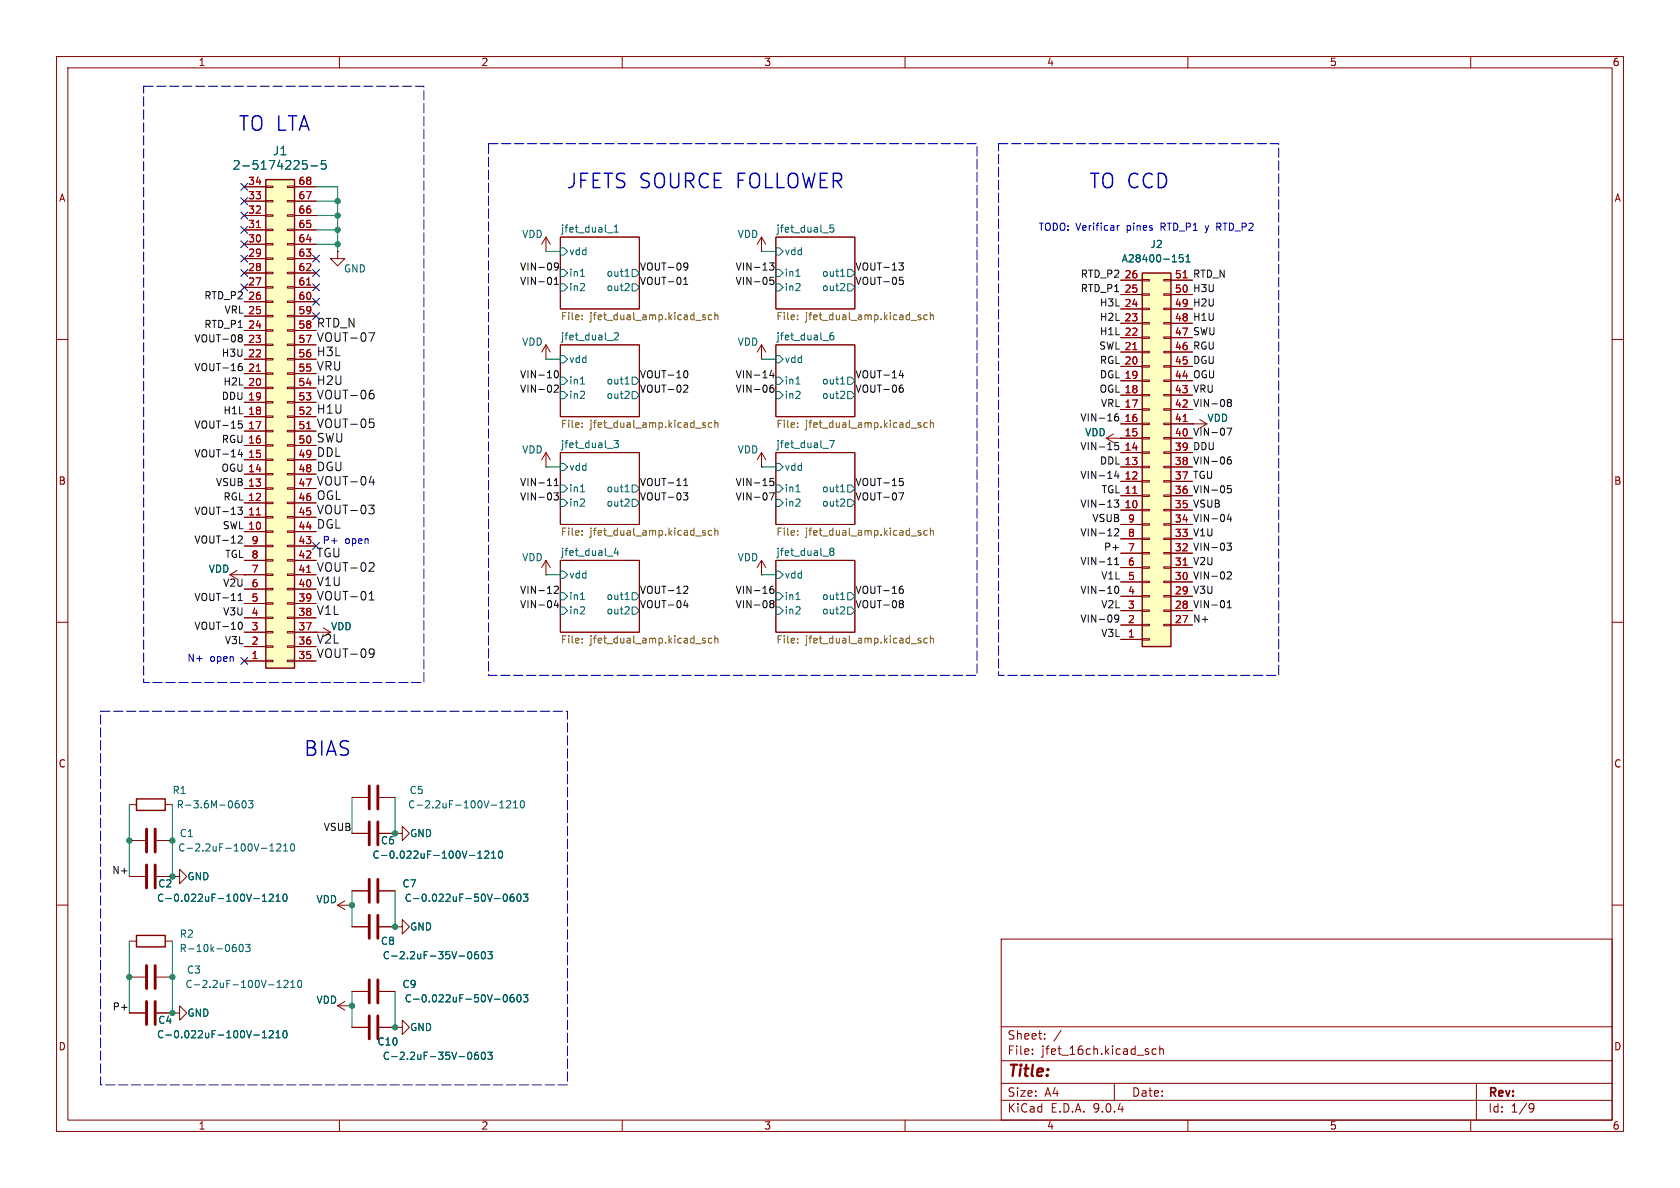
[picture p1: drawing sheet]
<svg xmlns="http://www.w3.org/2000/svg" width="297mm" height="210mm" viewBox="0 0 297 210" stroke-linecap="round" stroke-linejoin="round" font-family="sans-serif">
<g fill="none" stroke="#840000" stroke-width=".18">
<path d="M10 10h277v190h-277zM12 12h273v186h-273zM60 10v2M110 10v2M160 10v2M210 10v2M260 10v2M99.1 41.9h13.9v12.7h-13.9zM137.2 41.9h13.9v12.7h-13.9zM10 60h2M96.5 63.5h.1M96.5 61v2.5"/>
<path d="M96.5 61l-.7 1.2M96.5 61l.8 1.2M99.1 61h13.9v12.7h-13.9zM134.6 63.5h.1M134.6 61v2.5M134.6 61l-.7 1.2M134.6 61l.8 1.2M137.2 61h13.9v12.7h-13.9zM195.6 77.5l1.2 .7M195.6 77.5h2.5M196.8 76.7l-1.2 .8M198.1 77.5h.1"/>
<path d="M285 60h2M96.5 99.1l-.7 1.2M96.5 99.1l.8 1.2M96.5 99.1v2.5M99.1 99.1h13.9v12.7h-13.9zM99.1 80h13.9v12.7h-13.9zM134.6 99.1l-.7 1.2M134.6 99.1l.8 1.2M134.6 99.1v2.5M137.2 80h13.9v12.7h-13.9zM137.2 99.1h13.9v12.7h-13.9zM10 110h2"/>
<path d="M96.5 101.6h.1M134.6 101.6h.1M285 110h2M62.2 147.3h2.8M67.1 147.3h2.7M69.8 147.3h1.3v-1.2l1.3 1.2-1.3 1.3v-1.3M69.8 147.3h.1M10 160h2M22.9 179.1h2.8M22.9 172.7h2.8M27.7 179.1h2.8M27.7 172.7h2.8"/>
<path d="M62.2 163.8h2.8M67.1 163.8h2.7M177 166h108v32h-108zM285 160h2M60 198v2M110 198v2M160 198v2M177 194.5h108M177 191.5h108M177 187.5h108M177 181.5h108M182.5 186.3v.1"/>
<path d="M182.5 185.5v.1M184.7 183.6v.1M184.7 182.8v.1M187.6 182.1l-1.3 2M197 191.5v3M202.9 185.9l.2 .2-.2 .3M202.9 185.4l.1 .1M204.4 185.5l-.4-.1-.3 .3v.4l.1 .2h.6M205 185.5l.2-.1 .4 .1 .1 .9M205 184.9v1.5M210 198v2M260 198v2"/>
<path d="M261 191.5v6.5M270.6 195.1l.5 .1a.99 .99 0 0 1-.4 1.4h-.2M271.2 195.7l-.3 .3h-.3"/>
</g>
<g fill="none" stroke="#006464" stroke-width=".18">
<path d="M147.4 39.8h-.6l-.1 .6 .2-.2 .4 .1 .1 .2v.4l-.2 .1-.5-.1M99.1 43.8h.6l.6 .7-.6 .6h-.6zM99.1 47.6h.6l.6 .7-.6 .6h-.6zM99.1 50.2h.6l.6 .6-.6 .6h-.6zM102.6 48.8h.7M107.4 41.2h1M108.6 58.9l.5-.1 .2 .4-.8 .9h.8M108.6 41h.7M108.6 40.1l.4-.3v1.2M110.5 48.8h.7M110.7 47.8l.2-.2v1.2M111.1 50.2l.1 .2v.3l-.8 .7h.8"/>
<path d="M111.8 47.6h.6l.6 .7-.6 .6h-.6zM111.8 50.2h.6l.6 .6-.6 .6h-.6zM137.2 43.8h.6l.6 .7-.6 .6h-.6zM137.2 47.6h.6l.6 .7-.6 .6h-.6zM137.2 50.2h.6l.6 .6-.6 .6h-.6zM140.7 48.8h.7M145.5 41.2h1M147.3 58.8l-.4 .1a.86 .86 0 0 0 0 1.2l.5-.1v-.5l-.2-.2h-.3l-.2 .2M148.6 48.8h.7M148.8 47.8l.2-.2v1.2M149.2 50.2l.1 .2v.3l-.8 .7h.8M149.9 47.6h.6l.6 .7-.6 .6h-.6z"/>
<path d="M149.9 50.2h.6l.6 .6-.6 .6h-.6zM99.1 62.9h.6l.6 .6-.6 .6h-.6zM99.1 66.7h.6l.6 .6-.6 .6h-.6zM99.1 69.2h.6l.6 .7-.6 .6h-.6zM102.6 67.9h.7M107.4 79.3h1M107.4 60.2h1M108.5 77.9h.8l-.4 .4 .4 .2v.5l-.2 .1-.6-.1M110.5 67.9h.7M110.7 66.8l.2-.2v1.3M111.1 69.2l.1 .2v.3l-.8 .7h.8M111.8 66.7h.6l.6 .6-.6 .6h-.6z"/>
<path d="M111.8 69.2h.6l.6 .7-.6 .6h-.6zM137.2 62.9h.6l.6 .6-.6 .6h-.6zM137.2 66.7h.6l.6 .6-.6 .6h-.6zM137.2 69.2h.6l.6 .7-.6 .6h-.6zM140.7 67.9h.7M145.5 79.3h1M145.5 60.2h1M146.6 77.9h.9l-.6 1.2M148.6 67.9h.7M148.8 66.8l.2-.2v1.3M149.2 69.2l.1 .2v.3l-.8 .7h.8M149.9 66.7h.6l.6 .6-.6 .6h-.6z"/>
<path d="M149.9 69.2h.6l.6 .7-.6 .6h-.6zM99.1 81.9h.6l.6 .7-.6 .6h-.6zM99.1 85.7h.6l.6 .7-.6 .6h-.6zM99.1 88.3h.6l.6 .6-.6 .6h-.6zM102.6 86.9h.7M107.4 98.3h1M108.9 96.9l-.3 .9h.8M109.2 97.3v.9M110.5 86.9h.7M110.7 85.9l.2-.2v1.2M111.1 88.3l.1 .2v.3l-.8 .7h.8M111.8 85.7h.6l.6 .7-.6 .6h-.6z"/>
<path d="M111.8 88.3h.6l.6 .6-.6 .6h-.6zM137.2 81.9h.6l.6 .7-.6 .6h-.6zM137.2 85.7h.6l.6 .7-.6 .6h-.6zM137.2 88.3h.6l.6 .6-.6 .6h-.6zM140.7 86.9h.7M145.5 98.3h1M146.9 97.5l-.2-.3 .2-.3h.3l.2 .3-.2 .3M146.9 97.5l-.2 .2 .1 .4 .1 .1 .4-.1 .1-.2v-.2l-.2-.2M146.9 97.5h.3M148.6 86.9h.7M148.8 85.9l.2-.2v1.2M149.2 88.3l.1 .2v.3l-.8 .7h.8"/>
<path d="M149.9 85.7h.6l.6 .7-.6 .6h-.6zM149.9 88.3h.6l.6 .6-.6 .6h-.6zM99.1 101h.6l.6 .6-.6 .6h-.6zM99.1 104.8h.6l.6 .6-.6 .6h-.6zM99.1 107.3h.6l.6 .7-.6 .6h-.6zM102.6 106h.7M110.5 106h.7M110.7 104.9l.2-.2v1.3M111.1 107.3l.1 .2v.3l-.8 .7h.8M111.8 104.8h.6l.6 .6-.6 .6h-.6zM111.8 107.3h.6l.6 .7-.6 .6h-.6zM137.2 101h.6l.6 .6-.6 .6h-.6z"/>
<path d="M137.2 104.8h.6l.6 .6-.6 .6h-.6zM137.2 107.3h.6l.6 .7-.6 .6h-.6zM140.7 106h.7M148.6 106h.7M148.8 104.9l.2-.2v1.3M149.2 107.3l.1 .2v.3l-.8 .7h.8M149.9 104.8h.6l.6 .6-.6 .6h-.6zM149.9 107.3h.6l.6 .7-.6 .6h-.6zM83 151.2h.9M84.5 151.7h.7M84.5 150.8l.3-.4v1.3M85.7 150.6l.5-.2 .2 .4-.8 .9h.8"/>
<path d="M86.9 151.7h.7M86.9 150.8l.4-.4v1.3M88.2 150.6l.2-.2a.68 .68 0 0 1 .5 .7 .68 .68 0 0 1-.5 .6l-.2-.1-.1-.4zM49 174.6h.7M49 173.7l.3-.4v1.3M50.2 173.4l.5-.1 .2 .4-.8 .9h.8M51.4 174.6h.7M51.4 173.7l.4-.4v1.3M52.7 173.4l.2-.1a.68 .68 0 0 1 .5 .6 .68 .68 0 0 1-.5 .7l-.2-.2-.1-.3zM82.7 168.5l.3-.3a.68 .68 0 0 1 .4 .7 .68 .68 0 0 1-.4 .6l-.3-.3M84.5 168.2l-.4 .1a.86 .86 0 0 0 0 1.2l.4-.1 .1-.5-.2-.2h-.3l-.2 .2M85.2 168.3l.2-.1a.68 .68 0 0 1 .4 .7 .68 .68 0 0 1-.4 .6l-.2-.1-.1-.4z"/>
<path d="M86.2 168.2h.8l-.4 .5 .4 .1v.6l-.2 .1-.6-.1M44.9 183h.9M46.4 183.5h.7M46.4 182.6l.3-.4v1.3M47.6 182.3l.5-.1 .2 .4-.8 .9h.8M48.8 183.5h.7M48.8 182.6l.4-.4v1.3M50.1 182.3l.2-.1a.68 .68 0 0 1 .5 .6 .68 .68 0 0 1-.5 .7l-.2-.2-.1-.3z"/>
</g>
<g fill="none" stroke="#725600" stroke-width=".18">
<path d="M102.9 56.4v.1M102.9 55.7v.2M124.2 55.9l.5 .4-.1 .2h-.4M124.7 55.7h-.3l-.2 .2M125.8 55.7h-.3l-.3 .2 .1 .6h.5M126.4 55.2v1.3M126.4 55.8l.2-.1h.3v.8M141 55.7v.2M141 56.4v.1M162.3 55.9l.5 .4-.1 .2h-.4M162.8 55.7h-.3l-.2 .2M163.9 55.7h-.3l-.3 .2 .1 .6h.5"/>
<path d="M164.5 55.2v1.3M164.5 55.8l.2-.1h.3v.8M102.9 74.8v.1M102.9 75.4v.2M124.2 75l.5 .3-.1 .3-.4-.1M124.7 74.8l-.3-.1-.2 .2M125.8 74.8l-.3-.1-.3 .3 .1 .5h.5M126.4 74.3v1.3M126.4 74.8l.2-.1 .3 .1v.8M141 74.8v.1M141 75.4v.2M162.3 75l.5 .3-.1 .3-.4-.1"/>
<path d="M162.8 74.8l-.3-.1-.2 .2M163.9 74.8l-.3-.1-.3 .3 .1 .5h.5M164.5 74.3v1.3M164.5 74.8l.2-.1 .3 .1v.8M102.9 93.8v.2M102.9 94.5v.1M124.2 94l.5 .4-.1 .2h-.4M124.7 93.8h-.3l-.2 .2M125.8 93.8h-.3l-.3 .2 .1 .6h.5M126.4 93.9l.2-.1h.3v.8M126.4 93.3v1.3M141 94.5v.1"/>
<path d="M141 93.8v.2M162.3 94l.5 .4-.1 .2h-.4M162.8 93.8h-.3l-.2 .2M163.9 93.8h-.3l-.3 .2 .1 .6h.5M164.5 93.9l.2-.1h.3v.8M164.5 93.3v1.3M102.9 113.5v.2M102.9 112.9v.1M124.2 113.1l.5 .3-.1 .3-.4-.1M124.7 112.9l-.3-.1-.2 .2M125.8 112.9l-.3-.1-.3 .3 .1 .5h.5M126.4 112.9l.2-.1 .3 .1v.8"/>
<path d="M126.4 112.4v1.3M141 112.9v.1M141 113.5v.2M162.3 113.1l.5 .3-.1 .3-.4-.1M162.8 112.9l-.3-.1-.2 .2M163.9 112.9l-.3-.1-.3 .3 .1 .5h.5M164.5 112.4v1.3M164.5 112.9l.2-.1 .3 .1v.8"/>
</g>
<path d="M65.3 145.3v4.1M66.8 145.3v4.1M25.9 170.7v4.1M25.9 177v4.1M27.4 170.7v4.1M27.4 177v4.1M65.3 161.8v4.1M66.8 161.8v4.1" fill="none" stroke="#840000" stroke-width=".51"/>
<path d="M201.9 48.3h5.1v66h-5.1z" fill="#ffffc2"/>
<path d="M201.9 48.3h5.1v66h-5.1zM24.1 165.4h5.1v2h-5.1z" fill="none" stroke="#840000" stroke-width=".25"/>
<g fill="none" stroke="#840000" stroke-width=".18">
<path d="M134.6 44.5h.1M134.6 41.9l-.7 1.3M134.6 41.9l.8 1.3M134.6 41.9v2.6M198.1 49.5h3.8M198.1 52.1h3.8M198.1 54.6h3.8M198.1 57.2h3.8M198.1 59.7h3.8M201.9 49.4h1.3v.3h-1.3zM201.9 51.9h1.3v.3h-1.3zM201.9 54.5h1.3v.2h-1.3z"/>
<path d="M201.9 57h1.3v.3h-1.3zM201.9 59.6h1.3v.2h-1.3zM205.7 49.4h1.3v.3h-1.3zM205.7 51.9h1.3v.3h-1.3zM205.7 54.5h1.3v.2h-1.3zM205.7 57h1.3v.3h-1.3zM205.7 59.6h1.3v.2h-1.3zM207 49.5h3.8M207 52.1h3.8M207 54.6h3.8M207 57.2h3.8M207 59.7h3.8"/>
<path d="M198.1 62.2h3.8M198.1 64.8h3.8M198.1 67.3h3.8M198.1 69.9h3.8M198.1 72.4h3.8M198.1 74.9h3.8M198.1 77.5h3.8M201.9 62.1h1.3v.3h-1.3zM201.9 64.6h1.3v.3h-1.3zM201.9 67.2h1.3v.2h-1.3zM201.9 69.7h1.3v.3h-1.3zM201.9 72.3h1.3v.2h-1.3z"/>
<path d="M201.9 74.8h1.3v.3h-1.3zM201.9 77.3h1.3v.3h-1.3zM201.9 79.9h1.3v.2h-1.3zM205.7 62.1h1.3v.3h-1.3zM205.7 64.6h1.3v.3h-1.3zM205.7 67.2h1.3v.2h-1.3zM205.7 69.7h1.3v.3h-1.3zM205.7 72.3h1.3v.2h-1.3zM205.7 74.8h1.3v.3h-1.3zM205.7 77.3h1.3v.3h-1.3zM205.7 79.9h1.3v.2h-1.3zM207 62.2h3.8"/>
<path d="M207 64.8h3.8M207 67.3h3.8M207 69.9h3.8M207 72.4h3.8M207 74.9h6.4M207 77.5h3.8M210.8 74.9h.1M212.1 74.2l1.3 .7M213.4 74.9l-1.3 .8M134.6 82.6h.1M134.6 80v2.6M134.6 80l-.7 1.3"/>
<path d="M134.6 80l.8 1.3M198.1 80h3.8M198.1 82.6h3.8M198.1 85.1h3.8M198.1 87.6h3.8M198.1 90.2h3.8M198.1 92.7h3.8M198.1 95.3h3.8M198.1 97.8h3.8M201.9 82.4h1.3v.3h-1.3zM201.9 85h1.3v.2h-1.3zM201.9 87.5h1.3v.3h-1.3z"/>
<path d="M201.9 90h1.3v.3h-1.3zM201.9 92.6h1.3v.2h-1.3zM201.9 95.1h1.3v.3h-1.3zM201.9 97.7h1.3v.2h-1.3zM205.7 82.4h1.3v.3h-1.3zM205.7 85h1.3v.2h-1.3zM205.7 87.5h1.3v.3h-1.3zM205.7 90h1.3v.3h-1.3zM205.7 92.6h1.3v.2h-1.3zM205.7 95.1h1.3v.3h-1.3zM205.7 97.7h1.3v.2h-1.3zM207 80h3.8"/>
<path d="M207 82.6h3.8M207 85.1h3.8M207 87.6h3.8M207 90.2h3.8M207 92.7h3.8M207 95.3h3.8M207 97.8h3.8M198.1 100.3h3.8M198.1 102.9h3.8M198.1 105.4h3.8M198.1 108h3.8M198.1 110.5h3.8"/>
<path d="M198.1 113h3.8M201.9 100.2h1.3v.3h-1.3zM201.9 102.7h1.3v.3h-1.3zM201.9 105.3h1.3v.2h-1.3zM201.9 107.8h1.3v.3h-1.3zM201.9 110.4h1.3v.2h-1.3zM201.9 112.9h1.3v.3h-1.3zM205.7 100.2h1.3v.3h-1.3zM205.7 102.7h1.3v.3h-1.3zM205.7 105.3h1.3v.2h-1.3zM205.7 107.8h1.3v.3h-1.3zM205.7 110.4h1.3v.2h-1.3z"/>
<path d="M207 100.3h3.8M207 102.9h3.8M207 105.4h3.8M207 108h3.8M207 110.5h3.8M22.9 148.6h2.8M27.7 148.6h2.8M30.5 154.9h1.2v-1.2l1.3 1.2-1.3 1.3v-1.3M30.5 154.9h.1M61 159.3l-1.3 .7M62.2 141h2.8M62.2 157.5h2.8"/>
<path d="M67.1 141h2.7M67.1 157.5h2.7M22.9 166.4h1.2M29.2 166.4h1.3M59.7 160l1.3 .8M59.7 160h2.5M62.2 160h.1M62.2 175.3h2.8M67.1 175.3h2.7M69.8 163.8h1.3v-1.2l1.3 1.2-1.3 1.3v-1.3M69.8 163.8h.1M62.2 181.6h2.8"/>
<path d="M67.1 181.6h2.7M69.8 181.6h1.3v-1.3l1.3 1.3-1.3 1.3v-1.3M69.8 181.6h.1"/>
</g>
<path d="M209.2 49.1h.7M200.3 61.8h.7M209.2 74.5h.7M200.3 87.2h.7M209.2 99.9h.7" fill="none" stroke="#a90000" stroke-width=".18"/>
<g fill="none" stroke="#006464" stroke-width=".18">
<path d="M209.1 45h-.6v.6l.1-.1 .5 .1 .1 .2-.1 .4-.2 .1-.4-.1M209.7 46.3h.7M209.7 45.4l.3-.4v1.3M47.7 150.4h.7M47.7 149.5l.4-.3v1.2M48.9 149.3l.5-.1 .3 .3-.8 .9h.8M50.1 150.4h.8M50.1 149.5l.4-.3v1.2M51.5 149.3l.1-.1a.68 .68 0 0 1 .5 .6 .68 .68 0 0 1-.5 .6l-.1-.1-.2-.3zM88.4 142.8h.7M88.4 141.9l.3-.4v1.3M89.1 158.1h.2a.68 .68 0 0 1 .4 .6 .68 .68 0 0 1-.4 .6 .84 .84 0 0 1-.2-1.2z"/>
<path d="M89.6 141.7l.4-.2 .3 .4-.8 .9h.8M90.8 158.1h-.4a.86 .86 0 0 0 0 1.2l.4-.1 .1-.4-.2-.3h-.3l-.2 .3M90.8 142.8h.7M90.8 141.9l.3-.4v1.3M91.6 158.1h.1a.68 .68 0 0 1 .4 .6 .68 .68 0 0 1-.4 .6 .84 .84 0 0 1-.1-1.2zM92.2 141.6l.1-.1a.68 .68 0 0 1 .4 .7 .68 .68 0 0 1-.4 .6 .84 .84 0 0 1-.1-1.2zM92.5 158.1h.8l-.4 .4 .4 .2v.5l-.2 .1-.6-.1M41.3 167.4h.2l.3 .3-.1 .4-.4 .1M41.4 166.9h.3M42.4 167.1l.2-.2a.68 .68 0 0 1 .4 .7 .68 .68 0 0 1-.4 .6l-.2-.1-.1-.4zM43.4 166.9h.8l-.4 .5 .3 .2v.5l-.1 .1-.6-.1M89.1 175.9l.2-.1a.68 .68 0 0 1 .4 .7 .68 .68 0 0 1-.4 .6 .84 .84 0 0 1-.2-1.2z"/>
<path d="M90.8 175.8l-.4 .1a.86 .86 0 0 0 0 1.2l.4-.1 .1-.4-.2-.3h-.3l-.2 .3M91.6 175.9l.1-.1a.68 .68 0 0 1 .4 .7 .68 .68 0 0 1-.4 .6 .84 .84 0 0 1-.1-1.2zM92.5 175.8h.8l-.4 .5 .4 .1v.6l-.2 .1-.6-.1M82.7 186.2l.3-.2a.68 .68 0 0 1 .4 .6 .68 .68 0 0 1-.4 .7l-.3-.3M84.5 186l-.4 .1a.86 .86 0 0 0 0 1.2l.4-.2 .1-.4-.2-.2h-.3l-.2 .2M85.2 186.1l.2-.1a.68 .68 0 0 1 .4 .6 .68 .68 0 0 1-.4 .7l-.2-.2-.1-.3zM86.2 186h.8l-.4 .5 .4 .1v.5l-.2 .2-.6-.2"/>
</g>
<path d="M65.3 138.9v4.1M66.8 138.9v4.1M25.9 146.6v4M27.4 146.6v4M65.3 155.4v4.1M66.8 155.4v4.1M65.3 173.2v4.1M65.3 179.6v4M66.8 173.2v4.1M66.8 179.6v4" fill="none" stroke="#840000" stroke-width=".51"/>
<path d="M47 31.8h5.1v86.3h-5.1z" fill="#ffffc2"/>
<path d="M47 31.8h5.1v86.3h-5.1zM24.1 141.2h5.1v2.1h-5.1z" fill="none" stroke="#840000" stroke-width=".25"/>
<g fill="none" stroke="#840000" stroke-width=".18">
<path d="M43.2 38.1h3.8M43.2 35.6h3.8M43.2 33h3.8M47 38h1.3v.2h-1.3zM47 35.4h1.3v.3h-1.3zM47 32.9h1.3v.2h-1.3zM50.8 38h1.3v.2h-1.3zM50.8 35.4h1.3v.3h-1.3zM50.8 32.9h1.3v.2h-1.3zM52.1 38.1h3.8M52.1 35.6h3.8M52.1 33h3.8"/>
<path d="M43.2 58.4h3.8M43.2 55.9h3.8M43.2 53.3h3.8M43.2 50.8h3.8M43.2 48.3h3.8M43.2 45.7h3.8M43.2 43.2h3.8M43.2 40.6h3.8M47 58.3h1.3v.2h-1.3zM47 55.8h1.3v.2h-1.3zM47 53.2h1.3v.3h-1.3zM47 50.7h1.3v.2h-1.3z"/>
<path d="M47 48.1h1.3v.3h-1.3zM47 45.6h1.3v.2h-1.3zM47 43.1h1.3v.2h-1.3zM47 40.5h1.3v.3h-1.3zM50.8 58.3h1.3v.2h-1.3zM50.8 55.8h1.3v.2h-1.3zM50.8 53.2h1.3v.3h-1.3zM50.8 50.7h1.3v.2h-1.3zM50.8 48.1h1.3v.3h-1.3zM50.8 45.6h1.3v.2h-1.3zM50.8 43.1h1.3v.2h-1.3zM50.8 40.5h1.3v.3h-1.3z"/>
<path d="M52.1 58.4h3.8M52.1 55.9h3.8M52.1 53.3h3.8M52.1 50.8h3.8M52.1 48.3h3.8M52.1 45.7h3.8M52.1 43.2h3.8M52.1 40.6h3.8M59.7 44.5v1.2h1.3l-1.3 1.3-1.3-1.3h1.3M59.7 44.5h.1M96.5 44.5h.1M96.5 41.9l-.7 1.3"/>
<path d="M96.5 41.9l.8 1.3M96.5 41.9v2.6M198.1 49.5h3.8M198.1 52.1h3.8M198.1 54.6h3.8M198.1 57.2h3.8M198.1 59.7h3.8M207 49.5h3.8M207 52.1h3.8M207 54.6h3.8M207 57.2h3.8M207 59.7h3.8"/>
<path d="M43.2 78.7h3.8M43.2 76.2h3.8M43.2 73.7h3.8M43.2 71.1h3.8M43.2 68.6h3.8M43.2 66h3.8M43.2 63.5h3.8M43.2 61h3.8M47 78.6h1.3v.3h-1.3zM47 76.1h1.3v.2h-1.3zM47 73.5h1.3v.3h-1.3zM47 71h1.3v.2h-1.3z"/>
<path d="M47 68.5h1.3v.2h-1.3zM47 65.9h1.3v.3h-1.3zM47 63.4h1.3v.2h-1.3zM47 60.8h1.3v.3h-1.3zM50.8 78.6h1.3v.3h-1.3zM50.8 76.1h1.3v.2h-1.3zM50.8 73.5h1.3v.3h-1.3zM50.8 71h1.3v.2h-1.3zM50.8 68.5h1.3v.2h-1.3zM50.8 65.9h1.3v.3h-1.3zM50.8 63.4h1.3v.2h-1.3zM50.8 60.8h1.3v.3h-1.3z"/>
<path d="M52.1 78.7h3.8M52.1 76.2h3.8M52.1 73.7h3.8M52.1 71.1h3.8M52.1 68.6h3.8M52.1 66h3.8M52.1 63.5h3.8M52.1 61h3.8M198.1 77.5h.1M198.1 62.2h3.8M198.1 64.8h3.8M198.1 67.3h3.8"/>
<path d="M198.1 69.9h3.8M198.1 72.4h3.8M198.1 74.9h3.8M198.1 77.5h3.8M207 62.2h3.8M207 64.8h3.8M207 67.3h3.8M207 69.9h3.8M207 72.4h3.8M207 74.9h3.8M207 77.5h3.8M210.8 74.9h.1"/>
<path d="M43.2 99.1h3.8M43.2 96.5h3.8M43.2 94h3.8M43.2 91.4h3.8M43.2 88.9h3.8M43.2 86.4h3.8M43.2 83.8h3.8M43.2 81.3h3.8M47 98.9h1.3v.3h-1.3zM47 96.4h1.3v.2h-1.3zM47 93.9h1.3v.2h-1.3zM47 91.3h1.3v.3h-1.3z"/>
<path d="M47 88.8h1.3v.2h-1.3zM47 86.2h1.3v.3h-1.3zM47 83.7h1.3v.2h-1.3zM47 81.2h1.3v.2h-1.3zM50.8 98.9h1.3v.3h-1.3zM50.8 96.4h1.3v.2h-1.3zM50.8 93.9h1.3v.2h-1.3zM50.8 91.3h1.3v.3h-1.3zM50.8 88.8h1.3v.2h-1.3zM50.8 86.2h1.3v.3h-1.3zM50.8 83.7h1.3v.2h-1.3zM50.8 81.2h1.3v.2h-1.3z"/>
<path d="M52.1 99.1h3.8M52.1 96.5h3.8M52.1 94h3.8M52.1 91.4h3.8M52.1 88.9h3.8M52.1 86.4h3.8M52.1 83.8h3.8M52.1 81.3h3.8M96.5 82.6h.1M96.5 80v2.6M96.5 80l-.7 1.3M96.5 80l.8 1.3"/>
<path d="M198.1 80h3.8M198.1 82.6h3.8M198.1 85.1h3.8M198.1 87.6h3.8M198.1 90.2h3.8M198.1 92.7h3.8M198.1 95.3h3.8M198.1 97.8h3.8M207 80h3.8M207 82.6h3.8M207 85.1h3.8M207 87.6h3.8"/>
<path d="M207 90.2h3.8M207 92.7h3.8M207 95.3h3.8M207 97.8h3.8M40.6 101.6h6.4M40.6 101.6l1.3 .8M41.9 100.8l-1.3 .8M43.2 101.6h.1M43.2 116.8h3.8M43.2 114.3h3.8M43.2 111.8h3.8M43.2 109.2h3.8"/>
<path d="M43.2 106.7h3.8M43.2 104.1h3.8M47 116.7h1.3v.3h-1.3zM47 114.2h1.3v.2h-1.3zM47 111.6h1.3v.3h-1.3zM47 109.1h1.3v.2h-1.3zM47 106.6h1.3v.2h-1.3zM47 104h1.3v.3h-1.3zM47 101.5h1.3v.2h-1.3zM50.8 116.7h1.3v.3h-1.3zM50.8 114.2h1.3v.2h-1.3zM50.8 111.6h1.3v.3h-1.3z"/>
<path d="M50.8 109.1h1.3v.2h-1.3zM50.8 106.6h1.3v.2h-1.3zM50.8 104h1.3v.3h-1.3zM50.8 101.5h1.3v.2h-1.3zM52.1 116.8h3.8M52.1 114.3h3.8M52.1 111.8h3.8M52.1 109.2h3.8M52.1 106.7h3.8M52.1 104.1h3.8M52.1 101.6h3.8M57.1 111l1.3 .8"/>
<path d="M198.1 100.3h3.8M198.1 102.9h3.8M198.1 105.4h3.8M198.1 108h3.8M198.1 110.5h3.8M198.1 113h3.8M207 100.3h3.8M207 102.9h3.8M207 105.4h3.8M207 108h3.8M207 110.5h3.8M22.9 154.9h2.8"/>
<path d="M22.9 142.2h1.2M27.7 154.9h2.8M29.2 142.2h1.3M30.5 154.9h.1M62.2 157.5h2.8M62.2 147.3h2.8M67.1 157.5h2.7M67.1 147.3h2.7M69.8 147.3h.1M22.9 179.1h2.8M27.7 179.1h2.8M30.5 179.1h1.2v-1.3l1.3 1.3-1.3 1.2v-1.2"/>
<path d="M30.5 179.1h.1M59.7 177.8l1.3 .8M59.7 177.8h2.5M61 177l-1.3 .8M62.2 177.8h.1M62.2 160h.1M62.2 163.8h2.8M62.2 175.3h2.8M67.1 163.8h2.7M67.1 175.3h2.7M69.8 163.8h.1M62.2 181.6h2.8"/>
<path d="M67.1 181.6h2.7M69.8 181.6h.1"/>
</g>
<path d="M45.3 40.2h.8M54.2 50.4h.7M209.2 49.1h.7M45.3 65.6h.8M54.2 75.8h.7M200.3 61.8h.7M209.2 74.5h.7M45.3 91h.8M200.3 87.2h.7M209.2 99.9h.7M54.2 101.2h.7" fill="none" stroke="#a90000" stroke-width=".18"/>
<g fill="none" stroke="#006464" stroke-width=".18">
<path d="M53.5 28.4h.7M53.7 29h.3l.3 .3-.1 .5-.5 .1M55 29.3h1.1M57.6 28.4h-.7l-.1 .7 .2-.1h.5l.2 .3-.1 .5-.2 .1-.6-.1M209.1 45h-.6v.6l.1-.1 .5 .1 .1 .2-.1 .4-.2 .1-.4-.1M209.7 46.3h.7M209.7 45.4l.3-.4v1.3M41.8 142h.3l.2 .3-.1 .4-.4 .1M41.9 141.5h.3M42.9 141.7l.2-.2a.68 .68 0 0 1 .4 .7 .68 .68 0 0 1-.4 .6l-.2-.1-.1-.4zM43.9 141.5h.8l-.4 .5 .4 .2v.5l-.2 .1-.6-.1M44.9 158.8h.9"/>
<path d="M46.4 159.3h.7M46.4 158.4l.3-.3v1.2M47.6 158.2l.5-.1 .2 .3-.8 .9h.8M48.8 159.3h.7M48.8 158.4l.4-.3v1.2M50.1 158.2l.2-.1a.68 .68 0 0 1 .5 .6 .68 .68 0 0 1-.5 .6l-.2-.1-.1-.4zM83 151.2h.9M84.5 151.7h.7M84.5 150.8l.3-.4v1.3M85.7 150.6l.5-.2 .2 .4-.8 .9h.8M86.9 151.7h.7M86.9 150.8l.4-.4v1.3"/>
<path d="M88.2 150.6l.2-.2a.68 .68 0 0 1 .5 .7 .68 .68 0 0 1-.5 .6l-.2-.1-.1-.4zM89.1 158.1h.2a.68 .68 0 0 1 .4 .6 .68 .68 0 0 1-.4 .6 .84 .84 0 0 1-.2-1.2zM90.8 158.1h-.4a.86 .86 0 0 0 0 1.2l.4-.1 .1-.4-.2-.3h-.3l-.2 .3M91.6 158.1h.1a.68 .68 0 0 1 .4 .6 .68 .68 0 0 1-.4 .6 .84 .84 0 0 1-.1-1.2zM92.5 158.1h.8l-.4 .4 .4 .2v.5l-.2 .1-.6-.1M82.7 168.5l.3-.3a.68 .68 0 0 1 .4 .7 .68 .68 0 0 1-.4 .6l-.3-.3M84.5 168.2l-.4 .1a.86 .86 0 0 0 0 1.2l.4-.1 .1-.5-.2-.2h-.3l-.2 .2M85.2 168.3l.2-.1a.68 .68 0 0 1 .4 .7 .68 .68 0 0 1-.4 .6l-.2-.1-.1-.4zM86.2 168.2h.8l-.4 .5 .4 .1v.6l-.2 .1-.6-.1M89.1 175.9l.2-.1a.68 .68 0 0 1 .4 .7 .68 .68 0 0 1-.4 .6 .84 .84 0 0 1-.2-1.2zM90.8 175.8l-.4 .1a.86 .86 0 0 0 0 1.2l.4-.1 .1-.4-.2-.3h-.3l-.2 .3M91.6 175.9l.1-.1a.68 .68 0 0 1 .4 .7 .68 .68 0 0 1-.4 .6 .84 .84 0 0 1-.1-1.2z"/>
<path d="M92.5 175.8h.8l-.4 .5 .4 .1v.6l-.2 .1-.6-.1M44.9 183h.9M46.4 182.6l.3-.4v1.3M46.4 183.5h.7M47.6 182.3l.5-.1 .2 .4-.8 .9h.8M48.8 182.6l.4-.4v1.3M48.8 183.5h.7M50.1 182.3l.2-.1a.68 .68 0 0 1 .5 .6 .68 .68 0 0 1-.5 .7l-.2-.2-.1-.3zM82.7 186.2l.3-.2a.68 .68 0 0 1 .4 .6 .68 .68 0 0 1-.4 .7l-.3-.3M84.5 186l-.4 .1a.86 .86 0 0 0 0 1.2l.4-.2 .1-.4-.2-.2h-.3l-.2 .2M85.2 186.1l.2-.1a.68 .68 0 0 1 .4 .6 .68 .68 0 0 1-.4 .7l-.2-.2-.1-.3zM86.2 186h.8l-.4 .5 .4 .1v.5l-.2 .2-.6-.2"/>
</g>
<path d="M25.9 152.9v4.1M27.4 152.9v4.1" fill="none" stroke="#840000" stroke-width=".51"/>
<g fill="none" stroke="#0f0f0f" stroke-width=".18">
<path d="M42.2 59.2h.4l.2 .1v.2l-.2 .2M42.2 59.7h.2M42.4 59.7h.2M42.4 59.7l-.2 .1M42.6 59.7l.2 .3v.3l-.2 .1h-.4M65.2 58.8h1l-.6 1.5M98 50.3h.7M98 49.4l.4-.4v1.3M98.7 47l-.2 .3-.4-.1-.1-.2 .1-.5h.4l.2 .1a.84 .84 0 0 1-.3 1.1h-.3M120.9 50.3h.7M120.9 49.4l.3-.4v1.3M121 46.5h.4l.1 .1a.84 .84 0 0 1-.3 1.1h-.2"/>
<path d="M121.6 47l-.2 .3-.4-.1M136 46.5h.8l-.4 .5 .4 .1v.5l-.2 .1-.6-.1M136.8 49h-.6l-.1 .6 .2-.1 .4 .1 .1 .1v.5l-.2 .1-.5-.1M158.9 46.5h.8l-.4 .5 .3 .1 .1 .4-.2 .2h-.4M159 49.6l.5-.1 .2 .2-.1 .5h-.6M159 49h.6M42.2 75l.4-.1 .2 .2-.1 .5h-.5M42.2 74.4h.6M42.2 64.8l.4-.1 .2 .3-.1 .5h-.5M42.4 79.4l-.3 .9h.8M42.7 79.9v.9M42.7 64.3h-.3l-.2 .3"/>
<path d="M65.3 74.1h.8M65.4 69.6h.4l.3 .3-.1 .5h-.6M65.5 74.6h.3l.3 .3-.1 .6-.5 .1M66 69l-.5 .1M98 68.2l.5-.1 .2 .3-.8 .9h.8M98.1 65.6l.2-.1a.68 .68 0 0 1 .4 .7 .68 .68 0 0 1-.4 .6l-.2-.1-.1-.4zM120.9 68.1h.5l.2 .3-.8 .9h.8M121 65.6l.2-.1a.68 .68 0 0 1 .4 .7 .68 .68 0 0 1-.4 .6l-.2-.1M136.4 65.5l-.3 .9h.8M136.7 68.1h-.4a.86 .86 0 0 0 0 1.2l.5-.1v-.4l-.2-.2h-.4l-.1 .2M136.7 66v.8M159.1 68.6h.4l.2 .2-.1 .5h-.5"/>
<path d="M159.3 65.5l-.3 .9h.8M159.6 68.1h-.4l-.2 .3M159.6 66v.8M197.7 73.1l-.4 .1a.86 .86 0 0 0 0 1.2l.4-.1 .1-.4-.3-.3-.3 .1-.1 .2M197.7 78.2h-.6v.6l.1-.1 .5 .1 .1 .2-.1 .4-.2 .1-.4-.1M216.9 75.7h.9l-.6 1.3M217.2 71.2l-.2-.3 .2-.3h.3l.2 .2-.2 .4M217.2 71.2l-.2 .2v.4l.2 .1 .4-.1 .1-.2v-.2l-.2-.2M217.2 71.2h.3M42.1 89.7h.7l-.4 .4 .4 .2v.4l-.2 .2h-.4M42.2 94.8l.4-.1 .2 .4-.7 .9h.7M65.2 89.3h.9l-.5 .6 .5 .1v.5l-.3 .3h-.4"/>
<path d="M65.3 99.5h.5l.3 .1v.3l-.9 1.1h.9M65.6 84.1l-.3 1.1h.9M66 84.7v1M97.9 87.1h.8l-.4 .5 .4 .1v.6l-.2 .1-.6-.1M98 84.9l.4-.3v1.2M98 85.8h.7M120.8 87.1h.8l-.4 .5 .3 .1 .1 .4-.2 .3h-.4M120.9 84.9l.3-.3v1.2M120.9 85.8h.7M136 87.1h.9l-.6 1.3M136.8 84.6h-.6l-.1 .6 .2-.1h.4l.1 .2v.4l-.2 .1-.5-.1M158.9 87.1h.9l-.6 1.3"/>
<path d="M159 85.1h.5l.2 .2-.1 .5h-.6M159 84.6h.6M197 88.4h.8l-.4 .5 .3 .1v.5l-.2 .2-.5-.2M197.1 99.8h.7M197.1 98.9l.3-.4v1.3M197.1 93.6l.4-.1 .3 .3-.8 .9h.8M197.4 83.2l-.3 1h.7M197.7 83.7v.9M216.9 96h.8l-.4 .5 .3 .1v.6l-.1 .1-.6-.1M217.3 90.9l-.3 .9h.8M217.6 80.8h-.4a.86 .86 0 0 0 0 1.2l.4-.1 .1-.4-.2-.2h-.4l-.1 .2M217.6 91.4v.8"/>
<path d="M217.6 85.8h-.6v.7l.1-.2 .5 .1 .1 .2-.1 .4-.1 .1-.5-.1M42.1 105.3l.4-.4v1.3M42.1 106.2h.7M42.2 110.1l.2-.1a.68 .68 0 0 1 .5 .6 .68 .68 0 0 1-.5 .6l-.2-.1M65.3 105l.4-.5v1.6M65.3 106.1h.8M65.4 114.8l.4-.1 .3 .1a1.01 1.01 0 0 1-.4 1.4h-.3M66.1 115.4l-.3 .2h-.4M98 103.7l.5-.1 .2 .4-.8 .9h.8M98.3 106.1l-.3 .9h.8M98.6 106.6v.8M120.9 103.7l.5-.1 .2 .4-.8 .9h.8"/>
<path d="M121.2 106.1l-.3 .9h.8M121.5 106.6v.8M136.3 106.7l-.2 .3 .1 .3 .1 .1h.4l.1-.2v-.2l-.2-.3M136.3 106.7l-.2-.2 .2-.3h.3l.2 .2-.2 .3M136.3 106.7h.3M136.7 103.6l-.4 .1a.86 .86 0 0 0 0 1.2l.5-.1v-.4l-.2-.3-.4 .1-.1 .2M159.1 104.2l.4-.1 .2 .3-.1 .4h-.5M159.1 106.2h.4l.1 .1 .1 .2-.2 .2M159.1 106.7h.1M159.2 106.7h.3M159.2 106.7l-.1 .1M159.5 106.7l.2 .3-.1 .3-.1 .1h-.4"/>
<path d="M159.6 103.6l-.4 .1-.2 .2M197.2 103.7l.2-.1a.68 .68 0 0 1 .4 .7 .68 .68 0 0 1-.4 .6l-.2-.1-.1-.4zM197.8 109.3l-.3 .2-.3-.1-.1-.1 .1-.5 .3-.1 .2 .1a.84 .84 0 0 1-.3 1.2h-.2M217 107.4h.7M217 106.5l.3-.3v1.2M217 101.2l.5-.1 .2 .4-.8 .9h.8"/>
</g>
<g fill="none" stroke="#009600" stroke-width=".18">
<path d="M55.9 38.1h3.8M55.9 33h3.8v11.5M55.9 35.6h3.8M55.9 40.6h3.8M55.9 43.2h3.8M96.5 44.5h2.6M134.6 44.5h2.6M96.5 63.5h2.6M134.6 63.5h2.6M96.5 82.6h2.6M134.6 82.6h2.6M96.5 101.6h2.6"/>
<path d="M134.6 101.6h2.6M22.9 142.2v12.7M30.5 142.2v12.7M62.2 141v6.3M62.2 157.5v6.3M69.8 141v6.3M69.8 157.5v6.3M22.9 166.4v12.7M30.5 166.4v12.7M62.2 175.3v6.3M69.8 175.3v6.3"/>
</g>
<g fill="none" stroke="#000084" stroke-width=".18">
<path d="M42.6 32.4l1.2 1.2M42.6 35l1.2 1.2M42.6 37.5l1.2 1.2M43.8 32.4l-1.2 1.2M43.8 35l-1.2 1.2M43.8 37.5l-1.2 1.2M42.6 47.7l1.2 1.2M42.6 45.1l1.2 1.2M42.6 40l1.2 1.2M42.6 42.6l1.2 1.2M42.6 50.2l1.2 1.2M43.8 47.7l-1.2 1.2"/>
<path d="M43.8 45.1l-1.2 1.2M43.8 40l-1.2 1.2M43.8 42.6l-1.2 1.2M43.8 50.2l-1.2 1.2M55.3 45.1l1.2 1.2M55.3 47.7l1.2 1.2M55.3 50.2l1.2 1.2M55.3 55.3l1.2 1.2M55.3 52.7l1.2 1.2M56.5 45.1l-1.2 1.2M56.5 55.3l-1.2 1.2M56.5 50.2l-1.2 1.2"/>
<path d="M56.5 47.7l-1.2 1.2M56.5 52.7l-1.2 1.2M55.3 95.9l1.2 1.2M56.5 95.9l-1.2 1.2M42.6 116.2l1.2 1.2M43.8 116.2l-1.2 1.2"/>
</g>
<path d="M197.5 39.9v.8M197.9 39.9l-.4 .2M215.6 39.4h-.5v1.3M215.1 40.1h.5" fill="none" stroke="#0000c2" stroke-width=".18"/>
<path d="M25.4 15.2h49.5v105.5h-49.5zM86.4 25.4h86.3v94h-86.3zM176.5 25.4h49.6v94h-49.6zM17.8 125.7h82.5v66.1h-82.5z" fill="none" stroke="#0000c2" stroke-width=".18" stroke-dasharray="1.7 .6"/>
<g fill="#009600" stroke="#009600" stroke-width=".18">
<circle cx="59.7" cy="38.1" r=".46"/>
<circle cx="59.7" cy="40.6" r=".46"/>
<circle cx="59.7" cy="35.6" r=".46"/>
<circle cx="59.7" cy="43.2" r=".46"/>
<circle cx="69.8" cy="163.8" r=".46"/>
<circle cx="69.8" cy="147.3" r=".46"/>
<circle cx="62.2" cy="160" r=".46"/>
<circle cx="30.5" cy="154.9" r=".46"/>
<circle cx="30.5" cy="148.6" r=".46"/>
<circle cx="22.9" cy="148.6" r=".46"/>
<circle cx="30.5" cy="172.7" r=".46"/>
<circle cx="30.5" cy="179.1" r=".46"/>
<circle cx="22.9" cy="172.7" r=".46"/>
<circle cx="69.8" cy="181.6" r=".46"/>
<circle cx="62.2" cy="177.8" r=".46"/>
</g>
<g font-size="3.5" fill="#0000c2">
<text x="42" y="23.5">TO LTA</text>
<text x="100" y="33.7">JFETS SOURCE FOLLOWER</text>
<text x="192.4" y="33.7">TO CCD</text>
<text x="53.6" y="134">BIAS</text>
</g>
<text font-size="2.8" fill="#840000" x="178" y="190.9">Title:</text>
<g font-size="2.1" fill="#006464">
<text x="48.1" y="27.7">J1</text>
<text x="41" y="30.2">2-5174225-5</text>
</g>
<g font-size="2.1" fill="#0f0f0f">
<text x="55.9" y="58">RTD_N</text>
<text x="55.9" y="60.5">VOUT-07</text>
<text x="55.9" y="63.1">H3L</text>
<text x="55.9" y="65.6">VRU</text>
<text x="55.9" y="68.2">H2U</text>
<text x="55.9" y="70.7">VOUT-06</text>
<text x="55.9" y="75.8">VOUT-05</text>
<text x="55.9" y="73.2">H1U</text>
<text x="55.9" y="78.3">SWU</text>
<text x="55.9" y="83.4">DGU</text>
<text x="55.9" y="80.9">DDL</text>
<text x="55.9" y="85.9">VOUT-04</text>
<text x="55.9" y="88.5">OGL</text>
<text x="55.9" y="93.6">DGL</text>
<text x="55.9" y="91">VOUT-03</text>
<text x="55.9" y="98.6">TGU</text>
<text x="55.9" y="101.2">VOUT-02</text>
<text x="55.9" y="103.7">V1U</text>
<text x="55.9" y="106.3">VOUT-01</text>
<text x="55.9" y="108.8">V1L</text>
<text x="55.9" y="116.4">VOUT-09</text>
</g>
<g font-size="2.1" fill="#840000">
<text x="55.9" y="113.9">V2L</text>
<text x="178" y="184">Sheet:</text>
<text x="178" y="186.7">File:</text>
<text x="184.1" y="186.7">jfet_16ch.kicad_sch</text>
<text x="178" y="196.9">KiCad</text>
<text x="178" y="194.1">Size:</text>
<text x="184.7" y="194.1">A4</text>
<text x="185.7" y="196.9">E.D.A.</text>
<text x="193.3" y="196.9">9.0.4</text>
<text x="200" y="194.1">Date:</text>
<text x="263" y="194.3">Rev:</text>
<text x="263" y="196.9">Id:</text>
<text x="267.1" y="196.9">1/9</text>
</g>
<g font-size="1.8" fill="#840000">
<text x="35" y="11.9">1</text>
<text x="85" y="11.9">2</text>
<text x="135" y="11.9">3</text>
<text x="185" y="11.9">4</text>
<text x="235" y="11.9">5</text>
<text x="285" y="11.9">6</text>
<text x="10.3" y="35.9">A</text>
<text x="285.3" y="35.9">A</text>
<text x="10.3" y="85.9">B</text>
<text x="285.3" y="85.9">B</text>
<text x="10.3" y="135.9">C</text>
<text x="285.3" y="135.9">C</text>
<text x="10.3" y="185.9">D</text>
<text x="285.3" y="185.9">D</text>
<text x="35" y="199.9">1</text>
<text x="85" y="199.9">2</text>
<text x="135" y="199.9">3</text>
<text x="185" y="199.9">4</text>
<text x="235" y="199.9">5</text>
<text x="285" y="199.9">6</text>
</g>
<g font-size="1.8" fill="#a90000">
<text x="43.8" y="35.3">33</text>
<text x="43.8" y="32.8">34</text>
<text x="52.7" y="35.3">67</text>
<text x="52.7" y="32.8">68</text>
<text x="43.8" y="40.4">31</text>
<text x="43.8" y="37.8">32</text>
<text x="52.7" y="40.4">65</text>
<text x="52.7" y="37.8">66</text>
<text x="43.8" y="45.5">29</text>
<text x="43.8" y="42.9">30</text>
<text x="52.7" y="45.5">63</text>
<text x="52.7" y="42.9">64</text>
<text x="43.8" y="53.1">26</text>
<text x="43.8" y="50.5">27</text>
<text x="43.8" y="48">28</text>
<text x="52.7" y="53.1">60</text>
<text x="52.7" y="50.5">61</text>
<text x="52.7" y="48">62</text>
<text x="198.7" y="49.3">26</text>
<text x="198.7" y="51.8">25</text>
<text x="207.6" y="49.3">51</text>
<text x="207.6" y="51.8">50</text>
<text x="43.8" y="58.2">24</text>
<text x="43.8" y="55.6">25</text>
<text x="52.7" y="58.2">58</text>
<text x="52.7" y="55.6">59</text>
<text x="198.7" y="54.4">24</text>
<text x="198.7" y="56.9">23</text>
<text x="198.7" y="59.4">22</text>
<text x="207.6" y="54.4">49</text>
<text x="207.6" y="56.9">48</text>
<text x="207.6" y="59.4">47</text>
<text x="43.8" y="65.8">21</text>
<text x="43.8" y="60.7">23</text>
<text x="43.8" y="63.2">22</text>
<text x="52.7" y="65.8">55</text>
<text x="52.7" y="63.2">56</text>
<text x="52.7" y="60.7">57</text>
<text x="198.7" y="62">21</text>
<text x="198.7" y="64.5">20</text>
<text x="207.6" y="62">46</text>
<text x="207.6" y="64.5">45</text>
<text x="43.8" y="70.9">19</text>
<text x="43.8" y="68.3">20</text>
<text x="52.7" y="70.9">53</text>
<text x="52.7" y="68.3">54</text>
<text x="198.7" y="67.1">19</text>
<text x="198.7" y="69.6">18</text>
<text x="207.6" y="67.1">44</text>
<text x="207.6" y="69.6">43</text>
<text x="43.8" y="75.9">17</text>
<text x="43.8" y="73.4">18</text>
<text x="52.7" y="75.9">51</text>
<text x="52.7" y="73.4">52</text>
<text x="198.7" y="74.7">16</text>
<text x="198.7" y="77.2">15</text>
<text x="198.7" y="72.1">17</text>
<text x="207.6" y="72.1">42</text>
<text x="207.6" y="74.7">41</text>
<text x="207.6" y="77.2">40</text>
<text x="43.8" y="81">15</text>
<text x="43.8" y="83.6">14</text>
<text x="43.8" y="78.5">16</text>
<text x="52.7" y="83.6">48</text>
<text x="52.7" y="81">49</text>
<text x="52.7" y="78.5">50</text>
<text x="198.7" y="79.8">14</text>
<text x="198.7" y="82.3">13</text>
<text x="207.6" y="79.8">39</text>
<text x="207.6" y="82.3">38</text>
<text x="43.8" y="88.6">12</text>
<text x="43.8" y="86.1">13</text>
<text x="52.7" y="88.6">46</text>
<text x="52.7" y="86.1">47</text>
<text x="198.7" y="84.8">12</text>
<text x="198.7" y="89.9">10</text>
<text x="198.7" y="87.4">11</text>
<text x="207.6" y="84.8">37</text>
<text x="207.6" y="87.4">36</text>
<text x="207.6" y="89.9">35</text>
<text x="43.8" y="91.2">11</text>
<text x="43.8" y="93.7">10</text>
<text x="52.7" y="93.7">44</text>
<text x="52.7" y="91.2">45</text>
<text x="199.3" y="92.5">9</text>
<text x="199.3" y="95">8</text>
<text x="207.6" y="92.5">34</text>
<text x="207.6" y="95">33</text>
<text x="44.4" y="101.3">7</text>
<text x="44.4" y="96.3">9</text>
<text x="44.4" y="98.8">8</text>
<text x="52.7" y="101.3">41</text>
<text x="52.7" y="98.8">42</text>
<text x="52.7" y="96.3">43</text>
<text x="199.3" y="97.5">7</text>
<text x="199.3" y="100.1">6</text>
<text x="207.6" y="97.5">32</text>
<text x="207.6" y="100.1">31</text>
<text x="44.4" y="106.4">5</text>
<text x="44.4" y="103.9">6</text>
<text x="52.7" y="106.4">39</text>
<text x="52.7" y="103.9">40</text>
<text x="199.3" y="102.6">5</text>
<text x="199.3" y="105.2">4</text>
<text x="199.3" y="107.7">3</text>
<text x="207.6" y="102.6">30</text>
<text x="207.6" y="105.2">29</text>
<text x="207.6" y="107.7">28</text>
<text x="44.4" y="111.5">3</text>
<text x="44.4" y="109">4</text>
<text x="52.7" y="111.5">37</text>
<text x="52.7" y="109">38</text>
<text x="199.3" y="110.2">2</text>
<text x="199.3" y="112.8">1</text>
<text x="207.6" y="110.2">27</text>
<text x="44.4" y="116.6">1</text>
<text x="44.4" y="114">2</text>
<text x="52.7" y="116.6">35</text>
<text x="52.7" y="114">36</text>
</g>
<g font-size="1.8" fill="#006464">
<text x="99.1" y="41.2">jfet_dual_1</text>
<text x="137.2" y="41.2">jfet_dual_5</text>
<text x="92.2" y="42.3">VDD</text>
<text x="100.5" y="45.3">vdd</text>
<text x="130.3" y="42.3">VDD</text>
<text x="138.6" y="45.3">vdd</text>
<text x="198.2" y="46.6">A28400-151</text>
<text x="203.3" y="44">J2</text>
<text x="60.7" y="48.4">GND</text>
<text x="100.5" y="49.1">in1</text>
<text x="100.5" y="51.7">in2</text>
<text x="107.1" y="49.1">out1</text>
<text x="107.1" y="51.7">out2</text>
<text x="138.6" y="49.1">in1</text>
<text x="138.6" y="51.7">in2</text>
<text x="145.2" y="49.1">out1</text>
<text x="145.2" y="51.7">out2</text>
<text x="92.2" y="61.3">VDD</text>
<text x="99.1" y="60.2">jfet_dual_2</text>
<text x="100.5" y="64.4">vdd</text>
<text x="130.3" y="61.3">VDD</text>
<text x="137.2" y="60.2">jfet_dual_6</text>
<text x="138.6" y="64.4">vdd</text>
<text x="100.5" y="68.2">in1</text>
<text x="100.5" y="70.7">in2</text>
<text x="107.1" y="68.2">out1</text>
<text x="107.1" y="70.7">out2</text>
<text x="138.6" y="68.2">in1</text>
<text x="138.6" y="70.7">in2</text>
<text x="145.2" y="68.2">out1</text>
<text x="145.2" y="70.7">out2</text>
<text x="191.7" y="77.3">VDD</text>
<text x="213.4" y="74.8">VDD</text>
<text x="92.2" y="80.4">VDD</text>
<text x="99.1" y="79.3">jfet_dual_3</text>
<text x="100.5" y="83.4">vdd</text>
<text x="130.3" y="80.4">VDD</text>
<text x="137.2" y="79.3">jfet_dual_7</text>
<text x="138.6" y="83.4">vdd</text>
<text x="100.5" y="87.2">in1</text>
<text x="100.5" y="89.8">in2</text>
<text x="107.1" y="87.2">out1</text>
<text x="107.1" y="89.8">out2</text>
<text x="138.6" y="87.2">in1</text>
<text x="138.6" y="89.8">in2</text>
<text x="145.2" y="87.2">out1</text>
<text x="145.2" y="89.8">out2</text>
<text x="36.8" y="101.4">VDD</text>
<text x="92.2" y="99.4">VDD</text>
<text x="99.1" y="98.3">jfet_dual_4</text>
<text x="130.3" y="99.4">VDD</text>
<text x="137.2" y="98.3">jfet_dual_8</text>
<text x="100.5" y="102.5">vdd</text>
<text x="100.5" y="106.3">in1</text>
<text x="107.1" y="106.3">out1</text>
<text x="138.6" y="102.5">vdd</text>
<text x="138.6" y="106.3">in1</text>
<text x="145.2" y="106.3">out1</text>
<text x="58.4" y="111.6">VDD</text>
<text x="100.5" y="108.8">in2</text>
<text x="107.1" y="108.8">out2</text>
<text x="138.6" y="108.8">in2</text>
<text x="145.2" y="108.8">out2</text>
<text x="30.4" y="140.6">R1</text>
<text x="31.1" y="143.1">R-3.6M-0603</text>
<text x="72" y="143.1">C-2.2uF-100V-1210</text>
<text x="72.3" y="140.6">C5</text>
<text x="31.7" y="148.2">C1</text>
<text x="67.2" y="149.5">C6</text>
<text x="72.4" y="148.2">GND</text>
<text x="31.4" y="150.7">C-2.2uF-100V-1210</text>
<text x="33" y="155.8">GND</text>
<text x="65.8" y="152">C-0.022uF-100V-1210</text>
<text x="27.7" y="159.6">C-0.022uF-100V-1210</text>
<text x="27.9" y="157.1">C2</text>
<text x="55.8" y="159.9">VDD</text>
<text x="71" y="157.1">C7</text>
<text x="71.4" y="159.6">C-0.022uF-50V-0603</text>
<text x="31.7" y="166">R2</text>
<text x="67.2" y="167.2">C8</text>
<text x="72.4" y="164.7">GND</text>
<text x="31.6" y="168.5">R-10k-0603</text>
<text x="32.9" y="172.3">C3</text>
<text x="67.6" y="169.8">C-2.2uF-35V-0603</text>
<text x="32.7" y="174.9">C-2.2uF-100V-1210</text>
<text x="33" y="179.9">GND</text>
<text x="55.8" y="177.6">VDD</text>
<text x="71" y="174.9">C9</text>
<text x="71.4" y="177.4">C-0.022uF-50V-0603</text>
<text x="27.7" y="183.7">C-0.022uF-100V-1210</text>
<text x="27.9" y="181.2">C4</text>
<text x="66.6" y="185">C10</text>
<text x="72.4" y="182.5">GND</text>
<text x="67.6" y="187.6">C-2.2uF-35V-0603</text>
</g>
<g font-size="1.8" fill="#0000c2">
<text x="183.5" y="41">TODO: Verificar</text>
<text x="199.3" y="41">pines</text>
<text x="205.5" y="41">RTD_P1</text>
<text x="213.6" y="41">y</text>
<text x="215.7" y="41">RTD_P2</text>
<text x="56.9" y="96.4">P+</text>
<text x="61" y="96.4">open</text>
<text x="33" y="117.2">N+</text>
<text x="37.1" y="117.2">open</text>
</g>
<g font-size="1.8" fill="#0f0f0f">
<text x="91.8" y="47.9">VIN-09</text>
<text x="113" y="47.9">VOUT-09</text>
<text x="129.9" y="47.9">VIN-13</text>
<text x="151.1" y="47.9">VOUT-13</text>
<text x="36" y="53">RTD_P2</text>
<text x="91.8" y="50.5">VIN-01</text>
<text x="113" y="50.5">VOUT-01</text>
<text x="129.9" y="50.5">VIN-05</text>
<text x="151.1" y="50.5">VOUT-05</text>
<text x="191" y="49.2">RTD_P2</text>
<text x="191" y="51.7">RTD_P1</text>
<text x="210.8" y="49.2">RTD_N</text>
<text x="210.8" y="51.7">H3U</text>
<text x="36" y="58.1">RTD_P1</text>
<text x="39.6" y="55.5">VRL 25</text>
<text x="194.3" y="54.3">H3L 24</text>
<text x="194.3" y="56.8">H2L 23</text>
<text x="194.3" y="59.3">H1L 22</text>
<text x="210.8" y="54.3">H2U</text>
<text x="210.8" y="56.8">H1U</text>
<text x="210.8" y="59.3">SWU</text>
<text x="34.3" y="65.7">VOUT-16</text>
<text x="34.3" y="60.6">VOUT-08</text>
<text x="39.1" y="63.2">H3U 22</text>
<text x="194.2" y="61.9">SWL 21</text>
<text x="194.3" y="64.4">RGL 20</text>
<text x="210.8" y="64.4">DGU</text>
<text x="210.8" y="61.9">RGU</text>
<text x="39.1" y="70.8">DDU 19</text>
<text x="39.4" y="68.2">H2L 20</text>
<text x="91.8" y="69.5">VIN-02</text>
<text x="91.8" y="67">VIN-10</text>
<text x="113" y="69.5">VOUT-02</text>
<text x="113" y="67">VOUT-10</text>
<text x="129.9" y="69.5">VIN-06</text>
<text x="129.9" y="67">VIN-14</text>
<text x="151.1" y="69.5">VOUT-06</text>
<text x="151.1" y="67">VOUT-14</text>
<text x="194.3" y="69.5">OGL 18</text>
<text x="194.3" y="67">DGL 19</text>
<text x="210.8" y="69.5">VRU</text>
<text x="210.8" y="67">OGU</text>
<text x="34.3" y="75.9">VOUT-15</text>
<text x="39.4" y="73.3">H1L 18</text>
<text x="190.9" y="74.6">VIN-16</text>
<text x="194.5" y="72">VRL 17</text>
<text x="210.8" y="72">VIN-08</text>
<text x="210.8" y="77.1">VIN-07</text>
<text x="34.3" y="80.9">VOUT-14</text>
<text x="39" y="83.5">OGU 14</text>
<text x="39.1" y="78.4">RGU 16</text>
<text x="190.9" y="79.7">VIN-15</text>
<text x="194.3" y="82.2">DDL 13</text>
<text x="210.8" y="79.7">DDU</text>
<text x="210.8" y="82.2">VIN-06</text>
<text x="38.1" y="86">VSUB 13</text>
<text x="39.4" y="88.6">RGL 12</text>
<text x="91.8" y="88.6">VIN-03</text>
<text x="91.8" y="86">VIN-11</text>
<text x="113" y="88.6">VOUT-03</text>
<text x="113" y="86">VOUT-11</text>
<text x="129.9" y="88.6">VIN-07</text>
<text x="129.9" y="86">VIN-15</text>
<text x="151.1" y="86">VOUT-15</text>
<text x="151.1" y="88.6">VOUT-07</text>
<text x="190.9" y="84.7">VIN-14</text>
<text x="190.9" y="89.8">VIN-13</text>
<text x="194.7" y="87.3">TGL 11</text>
<text x="210.8" y="87.3">VIN-05</text>
<text x="210.8" y="84.7">TGU</text>
<text x="210.8" y="89.8">VSUB</text>
<text x="34.3" y="91.1">VOUT-13</text>
<text x="39.3" y="93.6">SWL 10</text>
<text x="190.9" y="94.9">VIN-12</text>
<text x="193" y="92.4">VSUB</text>
<text x="210.8" y="92.4">VIN-04</text>
<text x="210.8" y="94.9">V1U</text>
<text x="34.3" y="96.2">VOUT-12</text>
<text x="39.7" y="98.7">TGL 8</text>
<text x="190.9" y="100">VIN-11</text>
<text x="195.1" y="97.4">P+</text>
<text x="210.8" y="97.4">VIN-03</text>
<text x="210.8" y="100">V2U</text>
<text x="34.3" y="106.3">VOUT-11</text>
<text x="39.3" y="103.8">V2U</text>
<text x="91.8" y="105.1">VIN-12</text>
<text x="91.8" y="107.6">VIN-04</text>
<text x="113" y="105.1">VOUT-12</text>
<text x="113" y="107.6">VOUT-04</text>
<text x="129.9" y="107.6">VIN-08</text>
<text x="129.9" y="105.1">VIN-16</text>
<text x="151.1" y="105.1">VOUT-16</text>
<text x="151.1" y="107.6">VOUT-08</text>
<text x="190.9" y="105.1">VIN-10</text>
<text x="194.6" y="102.5">V1L</text>
<text x="194.6" y="107.6">V2L</text>
<text x="210.8" y="105.1">V3U</text>
<text x="210.8" y="107.6">VIN-01</text>
<text x="210.8" y="102.5">VIN-02</text>
<text x="34.3" y="111.4">VOUT-10</text>
<text x="39.3" y="108.9">V3U</text>
<text x="39.7" y="114">V3L</text>
<text x="190.9" y="110.1">VIN-09</text>
<text x="194.6" y="112.7">V3L</text>
<text x="210.8" y="110.1">N+</text>
<text x="57.1" y="147">VSUB</text>
<text x="19.8" y="154.6">N+</text>
<text x="19.8" y="178.7">P+</text>
</g>
<g font-size="1.8" fill="#725600">
<text x="99.1" y="56.9">File:</text>
<text x="104.3" y="56.9">jfet_dual_amp.kicad_sch</text>
<text x="137.2" y="56.9">File:</text>
<text x="142.4" y="56.9">jfet_dual_amp.kicad_sch</text>
<text x="99.1" y="76">File:</text>
<text x="104.3" y="76">jfet_dual_amp.kicad_sch</text>
<text x="137.2" y="76">File:</text>
<text x="142.4" y="76">jfet_dual_amp.kicad_sch</text>
<text x="99.1" y="95">File:</text>
<text x="104.3" y="95">jfet_dual_amp.kicad_sch</text>
<text x="137.2" y="95">File:</text>
<text x="142.4" y="95">jfet_dual_amp.kicad_sch</text>
<text x="99.1" y="114.1">File:</text>
<text x="104.3" y="114.1">jfet_dual_amp.kicad_sch</text>
<text x="137.2" y="114.1">File:</text>
<text x="142.4" y="114.1">jfet_dual_amp.kicad_sch</text>
</g>
</svg>
